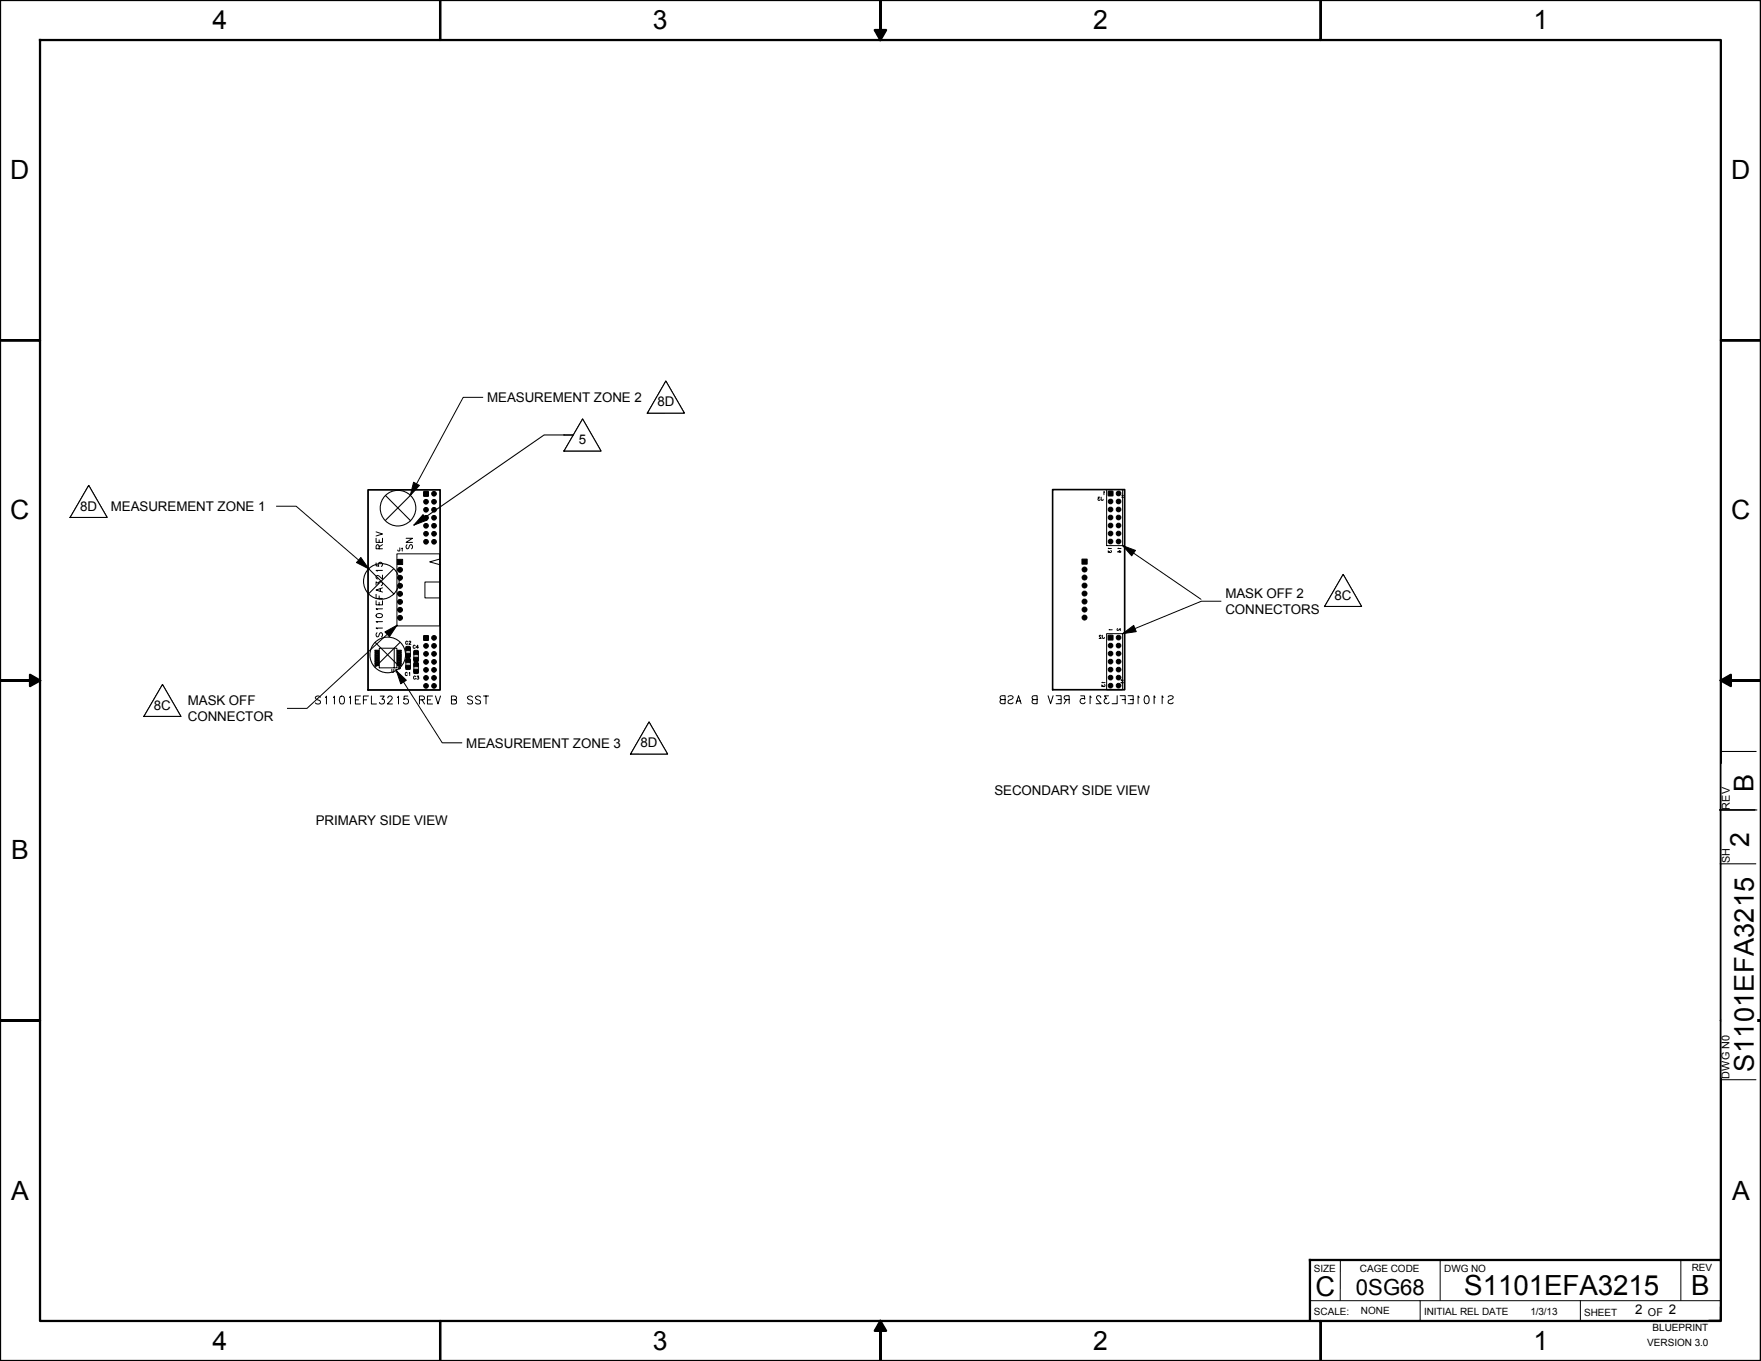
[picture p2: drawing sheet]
<svg xmlns="http://www.w3.org/2000/svg" width="559mm" height="432mm" viewBox="0 0 559 432" stroke-linecap="round" stroke-linejoin="round" font-family="sans-serif">
<g fill="none" stroke="#000" stroke-width=".34">
<path d="M181.9 138h-9.3l-41.2 28.6M184.9 132.9l5.8 10.2h-11.7zM211.3 120.9l5.9 10.2h-11.8zM28.2 154l5.8 10.2h-11.7zM122.3 157.2l7.9 7.9M130.2 157.2l-7.9 7.9M134.2 163.3l1.3 1.7-4.1 1.6zM117 180.5l7.9 7.8M124.9 180.5l-7.9 7.8M51.6 217.2l5.8 10.1h-11.7zM119 203.8l7.9 7.9M126.9 203.8l-7.9 7.9"/>
<path d="M206 229.1l5.8 10.1h-11.7z"/>
<circle cx="126.3" cy="161.2" r="5.6"/>
<circle cx="121" cy="184.4" r="5.6"/>
<circle cx="123" cy="207.8" r="5.6"/>
</g>
<g fill="#000">
<path d="M277.6 9.5h3.6l-1.8 3.2zM131.2 153l1.9 1-2.9 3.2zM134.2 163.3l1.3 1.7-4.1 1.6zM114.5 176.9l2.5 3.6-3.9-2zM122.1 200.5l3.9-2.1-2.4 3.6zM9.5 214.1l3.2 1.8-3.2 1.8zM125.8 212.8l3.1 3-1.7 1.2zM546.1 215.9l3.1-1.8v3.6zM279.4 419.1l1.8 3.1h-3.6z"/>
<circle cx="135.2" cy="159.2" r=".75"/>
<circle cx="137.7" cy="159.2" r=".75"/>
<circle cx="137.7" cy="156.6" r=".75"/>
<circle cx="352.4" cy="159.1" r=".75"/>
<circle cx="354.9" cy="159.1" r=".75"/>
<circle cx="354.9" cy="156.6" r=".75"/>
<circle cx="135.2" cy="169.3" r=".75"/>
<circle cx="135.2" cy="166.8" r=".75"/>
<circle cx="135.2" cy="164.3" r=".75"/>
<circle cx="135.2" cy="161.7" r=".75"/>
<circle cx="135.2" cy="171.9" r=".75"/>
<circle cx="137.7" cy="166.8" r=".75"/>
<circle cx="137.7" cy="161.7" r=".75"/>
<circle cx="137.7" cy="171.9" r=".75"/>
<circle cx="137.7" cy="169.3" r=".75"/>
<circle cx="137.7" cy="164.3" r=".75"/>
<circle cx="352.4" cy="171.8" r=".75"/>
<circle cx="352.4" cy="166.7" r=".75"/>
<circle cx="352.4" cy="161.6" r=".75"/>
<circle cx="352.4" cy="169.3" r=".75"/>
<circle cx="352.4" cy="164.2" r=".75"/>
<circle cx="354.9" cy="164.2" r=".75"/>
<circle cx="354.9" cy="171.8" r=".75"/>
<circle cx="354.9" cy="166.7" r=".75"/>
<circle cx="354.9" cy="161.6" r=".75"/>
<circle cx="354.9" cy="169.3" r=".75"/>
<circle cx="126.9" cy="183.3" r=".78"/>
<circle cx="126.9" cy="193.5" r=".78"/>
<circle cx="126.9" cy="190.9" r=".78"/>
<circle cx="126.9" cy="196" r=".78"/>
<circle cx="126.9" cy="188.4" r=".78"/>
<circle cx="126.9" cy="180.8" r=".78"/>
<circle cx="126.9" cy="185.9" r=".78"/>
<circle cx="344.1" cy="183.2" r=".78"/>
<circle cx="344.1" cy="193.4" r=".78"/>
<circle cx="344.1" cy="188.3" r=".78"/>
<circle cx="344.1" cy="180.7" r=".78"/>
<circle cx="344.1" cy="195.9" r=".78"/>
<circle cx="344.1" cy="185.8" r=".78"/>
<circle cx="344.1" cy="190.9" r=".78"/>
<circle cx="135.2" cy="217.6" r=".75"/>
<circle cx="135.2" cy="212.5" r=".75"/>
<circle cx="135.2" cy="207.4" r=".75"/>
<circle cx="135.2" cy="215.1" r=".75"/>
<circle cx="135.2" cy="210" r=".75"/>
<circle cx="135.2" cy="204.9" r=".75"/>
<circle cx="137.7" cy="207.4" r=".75"/>
<circle cx="137.7" cy="217.6" r=".75"/>
<circle cx="137.7" cy="212.5" r=".75"/>
<circle cx="137.7" cy="215.1" r=".75"/>
<circle cx="137.7" cy="204.9" r=".75"/>
<circle cx="137.7" cy="202.4" r=".75"/>
<circle cx="137.7" cy="210" r=".75"/>
<circle cx="352.4" cy="204.8" r=".75"/>
<circle cx="352.4" cy="212.4" r=".75"/>
<circle cx="352.4" cy="209.9" r=".75"/>
<circle cx="352.4" cy="207.4" r=".75"/>
<circle cx="352.4" cy="215" r=".75"/>
<circle cx="352.4" cy="217.5" r=".75"/>
<circle cx="354.9" cy="202.3" r=".75"/>
<circle cx="354.9" cy="217.5" r=".75"/>
<circle cx="354.9" cy="215" r=".75"/>
<circle cx="354.9" cy="212.4" r=".75"/>
<circle cx="354.9" cy="207.4" r=".75"/>
<circle cx="354.9" cy="204.8" r=".75"/>
<circle cx="354.9" cy="209.9" r=".75"/>
</g>
<g fill="none" stroke="#000" stroke-width=".32">
<path d="M277.6 9.5h3.6l-1.8 3.2zM153.3 126.1h-6.3l-16.8 31.1M116.8 155.4h22.9v63.5h-22.9zM131.2 153l1.9 1-2.9 3.2zM134.5 156h1.4v1.4h-1.4zM334 155.3h22.9v63.5h-22.9zM349 157.7h-.6l.3 .4a.32 .32 0 0 0-.3 .3 .32 .32 0 0 0 .3 .4 .32 .32 0 0 0 .3-.3M349.4 157.7l.1 1h.5l.1-.3M350.5 156.1l-.2-.1v1M351.2 155.3h5v17.8h-5zM351.6 155.9h1.5v1.4h-1.4zM356.4 157.3l-.3-.2 .3 .8h-.4"/>
<path d="M87.6 160.6h6.4l23 19.9M114.5 176.9l2.5 3.6-3.9-2zM119.3 168.7l2.1 .7-2.1 .7M119.3 170.8v1.3h2.1v-1.3M119.3 178.6v.9l.9 .1a.7 .7 0 0 1 0-1 .7 .7 0 0 1 1 .1 .7 .7 0 0 1-.2 1M120.3 174.1l-.1-1.1-.5-.2-.4 .5v.8h2.1M120.3 171.3v.8M121.4 172.8l-1.1 .7M125.9 175.7h13.6v22.9h-13.6zM126.1 177.5h1.7v1.6h-1.7zM126.9 173.8v.8a.33 .33 0 0 1-.4 .2 .33 .33 0 0 1-.3-.3M127.5 174l.1-.1v.9"/>
<path d="M128.9 170.8h2l-2 1.3h2M129.2 172.8l-.3 .5 .3 .8 .4-.2 .5-1 .5-.1 .3 .5-.3 .8M139.5 177.4l-3.1 .9 3.1 .9M343.3 177.4h1.7v1.6h-1.7zM351.8 173.9l-.1 .1h1M352.5 174.7a.32 .32 0 0 1 .1 .5 .32 .32 0 0 1-.6-.2l-.3 .3v-.5M354.9 173.9l-.2 .1h1M355.7 175.1h-1l.7-.4v.6M119.3 185.6v-1l.8 .6a.64 .64 0 0 1 1.1-.5 .64 .64 0 0 1-.2 1.1M119.3 188.6v1.3h2.1M119.3 190.6v1.3h2.1v-1.3M119.5 194.9l.7-.3a.9 .9 0 0 1 1.2 .8 1.13 1.13 0 0 1-1.1 .6 1.13 1.13 0 0 1-1-.8z"/>
<path d="M120.3 189.1v.8M120.3 191.1v.8M120.7 186.8v.8M121.4 181h-2.1l.4 .2M121.4 182.5v1.3l-1-1-.7-.2-.4 .3v.4l.5 .4M121.4 186.5l-2.1 .7 2.1 .6M121.4 193.2h-2.1l.4 .2M121.4 197.2h-2.1l.4 .3M121.4 199.3h-2.1l.4 .2M126 198.4l-28.6 26.3h-6.3M139.5 184.7h-4.7v5h4.7M352.1 199.7l-.2 .1h1"/>
<path d="M354.7 199.5l-.2 .4 .3 .1 .7-.6v.7M9.5 214.1l3.2 1.8-3.2 1.8zM119 210.9h1.2v.3h-1.2zM119 210.2h1.2v.4h-1.2zM119 208.2h1.2v.4h-1.2zM119 207.6h1.2v.4h-1.2zM119 206.3h1.2v.4h-1.2zM119 208.9h1.2v.4h-1.2zM119 209.5h1.2v.4h-1.2zM119 207h1.2v.3h-1.2zM119.6 200.7l-.3 .5 .3 .9 .5-.2 .7-1.2h.3l.3 .5-.3 .9M120.4 205.7h5.5v6.2h-5.5z"/>
<path d="M122.1 200.5l3.9-2.1-2.4 3.6zM124.3 212.3v.7l.3 .3 .3-.1 .1-.9M125.1 205.7v6.2M125.6 212.5l.1-.2v1M125.8 212.8l3.1 3-1.7 1.2zM125.8 212.8l14.5 22.9h6.4M126.1 206.3h1.2v.4h-1.2zM126.1 210.9h1.2v.3h-1.2zM126.1 207h1.2v.3h-1.2zM126.1 209.5h1.2v.4h-1.2zM126.1 207.6h1.2v.4h-1.2zM126.1 208.2h1.2v.4h-1.2z"/>
<path d="M126.1 208.9h1.2v.4h-1.2zM126.1 210.2h1.2v.4h-1.2zM128.8 209h1.3l.1 1.1-1.3 .1zM128.8 211.2l1.3-.1 .1 1.2-1.3 .1zM128.8 205.2l1.3-.1 .1 1.2-1.3 .1zM128.8 207.4l1.3-.1 .1 1.2-1.3 .1zM128.8 209.5h1.4v2.3h-1.4zM128.8 205.7h1.4v2.2h-1.4zM129.2 213.6l-.2-.3-.4 .3 .1 .6 .3 .1 .2-.2M129.4 203.7l-.2-.3-.5 .3 .1 .6 .4 .1 .2-.2M129.8 203.7l.2-.3 .3 .2-.5 .8h.6M129.8 213.5l.2-.1v.9"/>
<path d="M131.3 212.5l1.3-.1 .1 1.2-1.3 .1zM131.3 210.3l1.3-.1 .1 1.2-1.3 .1zM131.3 208.7l1.3-.1 .1 1.2h-1.3zM131.3 206.5l1.3-.1 .1 1.2-1.3 .1zM131.3 210.8h1.5v2.2h-1.5zM131.3 207h1.5v2.2h-1.5zM131.8 204.9a.34 .34 0 0 0-.4-.2 .34 .34 0 0 0-.3 .4v.2a.35 .35 0 0 0 .3 .4 .35 .35 0 0 0 .4-.2M131.9 214.7a.34 .34 0 0 0-.4-.2 .34 .34 0 0 0-.3 .3v.3a.35 .35 0 0 0 .3 .4 .35 .35 0 0 0 .4-.2M132.3 214.5h.5l-.2 .4a.32 .32 0 0 1 .2 .5 .32 .32 0 0 1-.6-.1M132.8 205.4h-.7l.4-.7v1M134.5 201.7h1.4v1.5h-1.4zM349.4 201.8v-.1a.29 .29 0 0 0-.4-.2 .29 .29 0 0 0-.2 .3l.6 .8h-.6"/>
<path d="M349.8 216.5l-.2 .1h1M349.8 201.5l.1 1h.5v-.3M350.4 217.2a.32 .32 0 0 1 .1 .6 .32 .32 0 0 1-.5-.2l-.4 .2v-.5M351.2 201h5v17.8h-5zM351.6 201.6h1.5v1.4h-1.4zM355.9 215.7l-.2 .1h.8M356.5 216.6h-.8l.5-.3v.4M546.1 215.9l3.1-1.8v3.6zM101.7 221.2a.88 .88 0 0 0-.9-.4 .88 .88 0 0 0-.7 .6l1.6 1.2v.4l-.6 .4-.8-.1-.2-.3M103.3 221.3l.3-.4v2.5M105.8 221.3l.3-.4v2.5M108 221a.8 .8 0 0 1 1.2 .3l.1 .7a1.07 1.07 0 0 1-.7 1.4h-.2a1.35 1.35 0 0 1-.6-2.1z"/>
<path d="M110.9 221.3l.3-.4v2.5M112.8 222h1M114.4 220.8h-1.6v2.6h1.6M115.3 222h1M116.9 220.8h-1.6v2.6M117.9 220.8v2.6h1.6M120.6 220.9h1.3l-.7 .9a.82 .82 0 0 1 .6 1.3 .82 .82 0 0 1-1.4-.2M123.1 221.4l.4-.6h.5l.5 .5-.4 .9-1.2 1.2h1.6M126.1 221.3l.3-.4v2.5M129.4 220.9h-1.1l-.2 1.1a.85 .85 0 0 1 1.3 0 .85 .85 0 0 1-.1 1.2 .85 .85 0 0 1-1.3-.3M133.1 222h1.4l.1-.9-.4-.3h-1.1v2.6M133.9 222l.8 1.4"/>
<path d="M135.6 222h1.1M137.2 220.8h-1.6v2.6h1.6M138.2 220.8l.8 2.6 .8-2.6M143.3 222h1l.5 .3v.8l-.5 .3h-1v-2.6h1l.5 .3v.7l-.5 .2M149.9 221.2a.88 .88 0 0 0-.8-.4 .88 .88 0 0 0-.8 .6l1.6 1.2v.4l-.5 .4-.8-.1-.3-.3M152.5 221.2a.88 .88 0 0 0-.9-.4 .88 .88 0 0 0-.7 .6l1.6 1.2v.4l-.6 .4-.8-.1-.2-.3M153.4 220.8h1.6M154.2 220.8v2.6M317.9 222l-.6-.6 .2-.5 1.4-.2v2.6h-1l-.6-.5 .2-.7 1.4-.1M319.9 221.1a.88 .88 0 0 1 .8-.4 .88 .88 0 0 1 .8 .6l-.5 .5-.9 .4-.2 .7a1.08 1.08 0 0 0 1.6 0M322.4 223.3l.8-2.6 .8 2.6M322.7 222.4h1.1"/>
<path d="M328.1 222l-.6-.6 .2-.5 1.4-.2v2.6h-1l-.6-.5 .2-.7 1.4-.1M332.6 220.7l.8 2.6 .8-2.6M335.1 220.7h1.6v2.6h-1.6M335.7 222h1M338.5 222l-.8 1.3M339.3 222l-1.4-.2-.2-.4 .2-.5 1.4-.2v2.6M342.9 220.8h1.2l.1 1a.86 .86 0 0 0-1.3 0 .86 .86 0 0 0 .2 1.3 .86 .86 0 0 0 1.2-.3M346.3 221.2l-.4-.4v2.5M349.3 221.3l-.2-.4-.7-.2-.4 .3-.1 .4 1.5 1.9h-1.6M351.7 220.8h-1.2l.7 .9a.82 .82 0 0 0-.7 1.3 .82 .82 0 0 0 1.5-.2M354.5 220.7v2.6h-1.6M355.4 220.7h1.6v2.6"/>
<path d="M356.1 222h.9M358 220.7h1.6v2.6h-1.6M358.6 222h1M361.5 221.2l-.4-.4v2.5M363.4 220.9a.81 .81 0 0 1 1.1 .3l.2 .6a1.18 1.18 0 0 1-.7 1.5h-.3a1.69 1.69 0 0 1-.3-2.4zM366.6 221.2l-.4-.4v2.5M369.1 221.2l-.3-.4v2.5M370.7 221.1a.89 .89 0 0 1 .8-.4 .89 .89 0 0 1 .8 .6l-.5 .5-.9 .4-.2 .7a1.08 1.08 0 0 0 1.6 0M425.3 399.8v12.7M533.4 399.8v12.7M279.4 419.1l1.8 3.1h-3.6zM415.7 412.7h130.1"/>
<path d="M450.6 412.7v6.1M501.5 412.7v6.1M545.9 414.8v4h-3.6"/>
<circle cx="135.2" cy="156.7" r=".4"/>
<circle cx="135.2" cy="159.2" r=".4"/>
<circle cx="135.2" cy="159.2" r=".75"/>
<circle cx="137.7" cy="159.2" r=".4"/>
<circle cx="137.7" cy="156.7" r=".4"/>
<circle cx="137.7" cy="159.2" r=".75"/>
<circle cx="137.7" cy="156.6" r=".75"/>
<circle cx="352.4" cy="159.1" r=".4"/>
<circle cx="352.4" cy="156.6" r=".4"/>
<circle cx="352.4" cy="159.1" r=".75"/>
<circle cx="354.9" cy="156.6" r=".4"/>
<circle cx="354.9" cy="159.1" r=".4"/>
<circle cx="354.9" cy="159.1" r=".75"/>
<circle cx="354.9" cy="156.6" r=".75"/>
<circle cx="126.9" cy="178.2" r=".43"/>
<circle cx="135.2" cy="161.7" r=".4"/>
<circle cx="135.2" cy="171.9" r=".4"/>
<circle cx="135.2" cy="164.3" r=".4"/>
<circle cx="135.2" cy="166.8" r=".4"/>
<circle cx="135.2" cy="169.4" r=".4"/>
<circle cx="135.2" cy="169.3" r=".75"/>
<circle cx="135.2" cy="166.8" r=".75"/>
<circle cx="135.2" cy="164.3" r=".75"/>
<circle cx="135.2" cy="161.7" r=".75"/>
<circle cx="135.2" cy="171.9" r=".75"/>
<circle cx="137.7" cy="166.8" r=".4"/>
<circle cx="137.7" cy="169.4" r=".4"/>
<circle cx="137.7" cy="161.7" r=".4"/>
<circle cx="137.7" cy="171.9" r=".4"/>
<circle cx="137.7" cy="164.3" r=".4"/>
<circle cx="137.7" cy="166.8" r=".75"/>
<circle cx="137.7" cy="161.7" r=".75"/>
<circle cx="137.7" cy="171.9" r=".75"/>
<circle cx="137.7" cy="169.3" r=".75"/>
<circle cx="137.7" cy="164.3" r=".75"/>
<circle cx="344.1" cy="178.1" r=".43"/>
<circle cx="352.4" cy="171.8" r=".4"/>
<circle cx="352.4" cy="169.3" r=".4"/>
<circle cx="352.4" cy="164.2" r=".4"/>
<circle cx="352.4" cy="166.7" r=".4"/>
<circle cx="352.4" cy="161.6" r=".4"/>
<circle cx="352.4" cy="171.8" r=".75"/>
<circle cx="352.4" cy="166.7" r=".75"/>
<circle cx="352.4" cy="161.6" r=".75"/>
<circle cx="352.4" cy="169.3" r=".75"/>
<circle cx="352.4" cy="164.2" r=".75"/>
<circle cx="354.9" cy="161.6" r=".4"/>
<circle cx="354.9" cy="166.7" r=".4"/>
<circle cx="354.9" cy="171.8" r=".4"/>
<circle cx="354.9" cy="169.3" r=".4"/>
<circle cx="354.9" cy="164.2" r=".4"/>
<circle cx="354.9" cy="164.2" r=".75"/>
<circle cx="354.9" cy="171.8" r=".75"/>
<circle cx="354.9" cy="166.7" r=".75"/>
<circle cx="354.9" cy="161.6" r=".75"/>
<circle cx="354.9" cy="169.3" r=".75"/>
<circle cx="126.9" cy="183.3" r=".43"/>
<circle cx="126.9" cy="193.5" r=".43"/>
<circle cx="126.9" cy="196" r=".43"/>
<circle cx="126.9" cy="180.8" r=".43"/>
<circle cx="126.9" cy="188.4" r=".43"/>
<circle cx="126.9" cy="190.9" r=".43"/>
<circle cx="126.9" cy="185.8" r=".43"/>
<circle cx="126.9" cy="183.3" r=".78"/>
<circle cx="126.9" cy="193.5" r=".78"/>
<circle cx="126.9" cy="190.9" r=".78"/>
<circle cx="126.9" cy="196" r=".78"/>
<circle cx="126.9" cy="188.4" r=".78"/>
<circle cx="126.9" cy="180.8" r=".78"/>
<circle cx="126.9" cy="185.9" r=".78"/>
<circle cx="344.1" cy="195.9" r=".43"/>
<circle cx="344.1" cy="185.7" r=".43"/>
<circle cx="344.1" cy="188.3" r=".43"/>
<circle cx="344.1" cy="180.7" r=".43"/>
<circle cx="344.1" cy="183.2" r=".43"/>
<circle cx="344.1" cy="193.4" r=".43"/>
<circle cx="344.1" cy="190.8" r=".43"/>
<circle cx="344.1" cy="183.2" r=".78"/>
<circle cx="344.1" cy="193.4" r=".78"/>
<circle cx="344.1" cy="188.3" r=".78"/>
<circle cx="344.1" cy="180.7" r=".78"/>
<circle cx="344.1" cy="195.9" r=".78"/>
<circle cx="344.1" cy="185.8" r=".78"/>
<circle cx="344.1" cy="190.9" r=".78"/>
<circle cx="126.7" cy="211.9" r=".35"/>
<circle cx="135.2" cy="217.6" r=".4"/>
<circle cx="135.2" cy="210" r=".4"/>
<circle cx="135.2" cy="202.4" r=".4"/>
<circle cx="135.2" cy="212.5" r=".4"/>
<circle cx="135.2" cy="204.9" r=".4"/>
<circle cx="135.2" cy="215.1" r=".4"/>
<circle cx="135.2" cy="207.5" r=".4"/>
<circle cx="135.2" cy="217.6" r=".75"/>
<circle cx="135.2" cy="212.5" r=".75"/>
<circle cx="135.2" cy="207.4" r=".75"/>
<circle cx="135.2" cy="215.1" r=".75"/>
<circle cx="135.2" cy="210" r=".75"/>
<circle cx="135.2" cy="204.9" r=".75"/>
<circle cx="137.7" cy="217.6" r=".4"/>
<circle cx="137.7" cy="212.5" r=".4"/>
<circle cx="137.7" cy="215.1" r=".4"/>
<circle cx="137.7" cy="210" r=".4"/>
<circle cx="137.7" cy="207.5" r=".4"/>
<circle cx="137.7" cy="202.4" r=".4"/>
<circle cx="137.7" cy="204.9" r=".4"/>
<circle cx="137.7" cy="207.4" r=".75"/>
<circle cx="137.7" cy="217.6" r=".75"/>
<circle cx="137.7" cy="212.5" r=".75"/>
<circle cx="137.7" cy="215.1" r=".75"/>
<circle cx="137.7" cy="204.9" r=".75"/>
<circle cx="137.7" cy="202.4" r=".75"/>
<circle cx="137.7" cy="210" r=".75"/>
<circle cx="352.4" cy="202.3" r=".4"/>
<circle cx="352.4" cy="212.4" r=".4"/>
<circle cx="352.4" cy="209.9" r=".4"/>
<circle cx="352.4" cy="204.8" r=".4"/>
<circle cx="352.4" cy="215" r=".4"/>
<circle cx="352.4" cy="207.4" r=".4"/>
<circle cx="352.4" cy="217.5" r=".4"/>
<circle cx="352.4" cy="204.8" r=".75"/>
<circle cx="352.4" cy="212.4" r=".75"/>
<circle cx="352.4" cy="209.9" r=".75"/>
<circle cx="352.4" cy="207.4" r=".75"/>
<circle cx="352.4" cy="215" r=".75"/>
<circle cx="352.4" cy="217.5" r=".75"/>
<circle cx="354.9" cy="217.5" r=".4"/>
<circle cx="354.9" cy="212.4" r=".4"/>
<circle cx="354.9" cy="209.9" r=".4"/>
<circle cx="354.9" cy="207.4" r=".4"/>
<circle cx="354.9" cy="204.8" r=".4"/>
<circle cx="354.9" cy="202.3" r=".4"/>
<circle cx="354.9" cy="215" r=".4"/>
<circle cx="354.9" cy="202.3" r=".75"/>
<circle cx="354.9" cy="217.5" r=".75"/>
<circle cx="354.9" cy="215" r=".75"/>
<circle cx="354.9" cy="212.4" r=".75"/>
<circle cx="354.9" cy="207.4" r=".75"/>
<circle cx="354.9" cy="204.8" r=".75"/>
<circle cx="354.9" cy="209.9" r=".75"/>
</g>
<g fill="#000">
<path d="M134.5 201.7v1.5h1.4v-1.5zM134.5 156v1.4h1.4v-1.4zM119 210.9v.3h1.2v-.3zM119 210.2v.4h1.2v-.4zM119 208.2v.4h1.2v-.4zM119 207.6v.4h1.2v-.4zM119 206.3v.4h1.2v-.4zM119 208.9v.4h1.2v-.4zM126.1 206.3v.4h1.2v-.4zM119 209.5v.4h1.2v-.4zM126.1 210.9v.3h1.2v-.3zM126.1 207v.3h1.2v-.3zM126.1 209.5v.4h1.2v-.4zM126.1 207.6v.4h1.2v-.4zM126.1 208.2v.4h1.2v-.4zM126.1 208.9v.4h1.2v-.4zM126.1 210.2v.4h1.2v-.4zM119 207v.3h1.2v-.3zM126.1 177.5v1.6h1.7v-1.6zM131.3 212.5l.1 1.2 1.3-.1-.1-1.2zM131.4 210.2v1.3l1.3-.1-.1-1.2zM128.9 209v1.2l1.3-.1-.1-1.1zM128.8 211.2l.1 1.2 1.3-.1-.1-1.2zM128.9 205.1v1.3l1.3-.1-.1-1.2zM128.8 207.4l.1 1.2 1.3-.1-.1-1.2zM131.3 208.7l.1 1.1h1.3l-.1-1.2zM131.4 206.4v1.3l1.3-.1-.1-1.2z"/>
<path d="M351.7 201.6v1.4h1.4v-1.4zM351.7 155.9v1.4h1.4v-1.4zM343.3 177.4v1.6h1.7v-1.6z"/>
</g>
<path d="M116.8 155.4h22.9v63.5h-22.9zM334 155.3h22.9v63.5h-22.9z" fill="none" stroke="#000" stroke-width=".51"/>
<path d="M0 0h558.8v431.8h-558.8zM12.7 12.7h127v-12.7v12.7h139.7v-12.7v12.7h139.7v-12.7v12.7h127v95.2h12.7h-12.7v108h12.7h-12.7v107.9h12.7h-12.7v95.3h-127v12.7v-12.7h-139.7v12.7v-12.7h-139.7v12.7v-12.7h-127v-95.3h-12.7h12.7v-107.9h-12.7h12.7v-108h-12.7h12.7zM279.4 0v12.7l1.8-3.2h-3.6l1.8 3.2M0 215.9h12.7l-3.2-1.8v3.6l3.2-1.8M546.1 215.9l3.1-1.8v3.6l-3.1-1.8h12.7M545.8 399.8h-130.1v19M279.4 419.1l-1.8 3.1h3.6l-1.8-3.1v12.7" fill="none" stroke="#000" stroke-width=".72"/>
<path d="M546.4 242.4h11v99.6h-11z" fill-rule="evenodd" fill="#fff"/>
<path d="M546.4 242.4h11v99.6h-11z" fill="none" stroke="#fff" stroke-width=".32"/>
<path d="M356.2 173.1l4.1 1.5-1.2 1.8zM356.2 173.1l25 17.1M387.6 190.8h-6.4l-25 10.2M356.2 201l3.5-2.6 .9 2zM545.6 257h11.2M546 342.6h11.1M457 399.8v12.7" fill="none" stroke="#000" stroke-width=".32"/>
<path d="M426.2 182.2l5.9 10.2h-11.8zM546 238.4h11.2M546.2 257h11.2M545.9 274.1h11.2" fill="none" stroke="#000" stroke-width=".34"/>
<path d="M356.2 173.1l4.1 1.5-1.2 1.8zM356.2 201l3.5-2.6 .9 2z" fill="#000"/>
<g font-size="8.8">
<text x="464.7" y="410.7">S1101EFA3215</text>
<text x="536.7" y="410.8">B</text>
</g>
<g font-size="8.6">
<text x="556.4" y="251.1" transform="rotate(-90 556.4 251.1)">B</text>
<text x="556.6" y="340" transform="rotate(-90 556.6 340)">S1101EFA3215</text>
<text x="417.4" y="411.2">C</text>
</g>
<g font-size="8.4">
<text x="67.5" y="9.1">4</text>
<text x="207.2" y="9.1">3</text>
<text x="346.9" y="9.1">2</text>
<text x="486.6" y="9.1">1</text>
<text x="3.3" y="56.8">D</text>
<text x="549.4" y="56.8">D</text>
<text x="3.3" y="164.7">C</text>
<text x="549.4" y="164.7">C</text>
<text x="555.1" y="268.8" transform="rotate(-90 555.1 268.8)">2</text>
<text x="3.5" y="272.7">B</text>
<text x="549.6" y="272.7">B</text>
<text x="3.5" y="380.6">A</text>
<text x="549.6" y="380.6">A</text>
<text x="67.5" y="428.2">4</text>
<text x="207.2" y="428.2">3</text>
<text x="346.9" y="428.2">2</text>
<text x="486.6" y="428.2">1</text>
</g>
<text font-size="7" x="430.3" y="410.7">0SG68</text>
<g font-size="4.2">
<text x="154.6" y="127.6">MEASUREMENT ZONE 2</text>
<text x="208.6" y="128.9">8D</text>
<text x="183.7" y="140.9">5</text>
<text x="25.4" y="162">8D</text>
<text x="35.2" y="162.2">MEASUREMENT ZONE 1</text>
<text x="388.8" y="189.9">MASK OFF 2</text>
<text x="423.5" y="190.2">8C</text>
<text x="388.8" y="194.7">CONNECTORS</text>
<text x="48.9" y="225.1">8C</text>
<text x="59.6" y="223.8">MASK OFF</text>
<text x="59.6" y="228.7">CONNECTOR</text>
<text x="148" y="237.2">MEASUREMENT ZONE 3</text>
<text x="203.3" y="237.1">8D</text>
<text x="315.6" y="252.3">SECONDARY SIDE VIEW</text>
<text x="100.2" y="261.8">PRIMARY SIDE VIEW</text>
<text x="518.9" y="416.9">2</text>
<text x="529.5" y="416.9">2</text>
</g>
<g font-size="3.4">
<text x="548.9" y="256.8" transform="rotate(-90 548.9 256.8)">REV</text>
<text x="548.9" y="273.8" transform="rotate(-90 548.9 273.8)">SH</text>
<text x="548.8" y="342.2" transform="rotate(-90 548.8 342.2)">DWG N0</text>
<text x="522.9" y="417.4">OF</text>
</g>
<g font-size="3.2">
<text x="416.9" y="403.5">SIZE</text>
<text x="431.5" y="403.5">CAGE CODE</text>
<text x="458.3" y="403.6">DWG NO</text>
<text x="536.8" y="403.4">REV</text>
<text x="416.9" y="417.1">SCALE:</text>
<text x="431.8" y="417">NONE</text>
<text x="451.9" y="417.1">INITIAL REL DATE</text>
<text x="485.6" y="417.1">1/3/13</text>
<text x="502.7" y="417.5">SHEET</text>
<text x="524.4" y="422.4">BLUEPRINT</text>
<text x="522.7" y="427">VERSION 3.0</text>
</g>
</svg>
